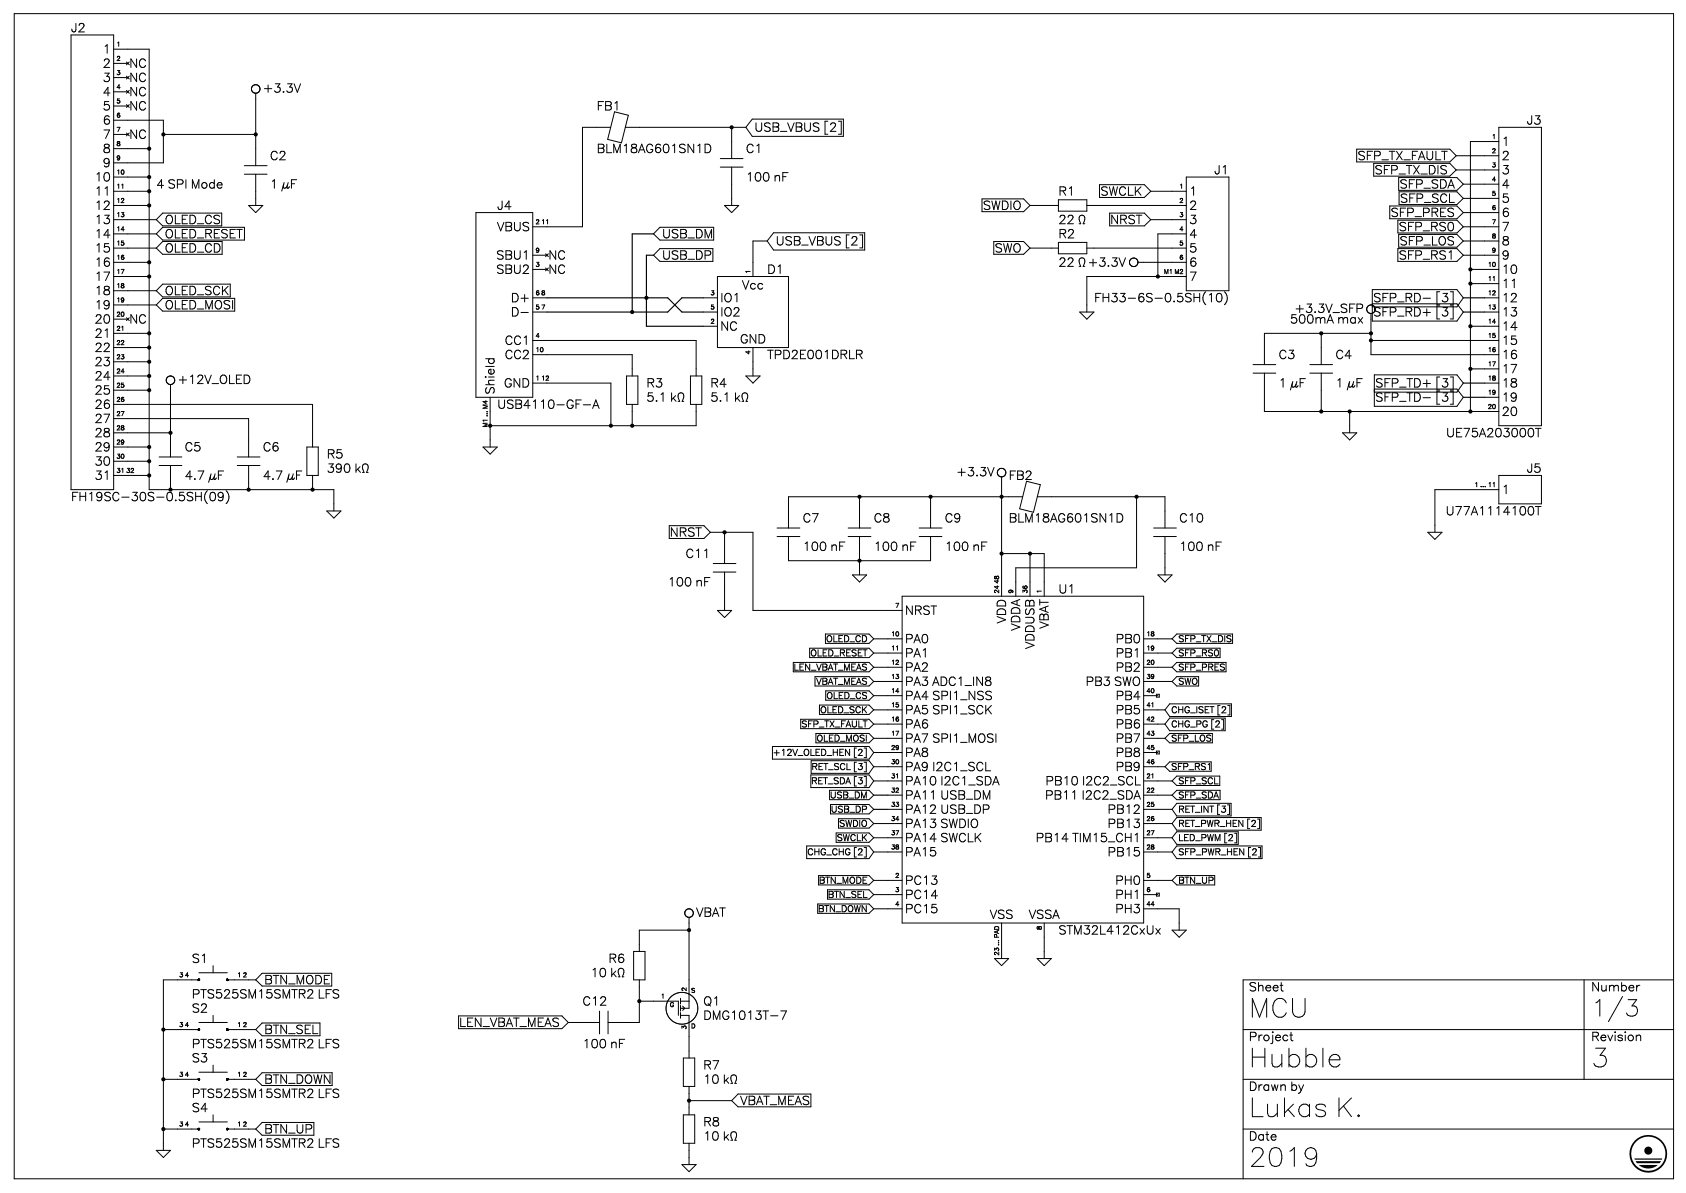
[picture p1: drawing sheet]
<svg xmlns="http://www.w3.org/2000/svg" width="297mm" height="210mm" viewBox="0 0 297 210" stroke-linecap="round" stroke-linejoin="round" font-family="sans-serif">
<g fill="none" stroke="#000" stroke-width=".18">
<path d="M2.5 2.4h292v205h-292zM12.5 6.2h7.5v80h-7.5zM20 8.7h6.2v77.5M20 13.7h2.5M20 11.2h2.5M20 16.2h2.5M20 18.7h2.5M45 16.4v12.8M45.5 15.1a.75 .75 0 0 0-1.2 .3 .75 .75 0 0 0 .7 1M45.5 16.2l-.5 .2M108.1 19.7l2.5 .6-1.2 4.8-2.5-.6zM20 36.2h6.2"/>
<path d="M20 31.2h6.2M20 38.7h7.5M20 33.7h6.2M20 21.2h8.7v7.5h-8.7M20 23.7h2.5M20 26.2h6.2M27.5 38.7l1.1 1h10.4M28.7 23.7h16.3M39 37.5h-10.4l-1.1 1.2M43 29.2h4M43 30.7h4M43 40h-14.4l-1.1 1.2"/>
<path d="M43.8 36.2h2.4l-1.2 1.2zM45 30.7v5.5M83.8 37.4h9.9v32.5h-9.9zM107.5 22.4h-5v17.5h-8.8M110 22.4h21.2M125.6 40h-9.5l-1.1 1.2 1.1 1h9.5M126.7 27.9h4.1M126.7 29.4h4.1M127.5 36.2h2.5l-1.2 1.2zM128.8 22.4v5.5M128.8 29.4v6.8M131.2 22.4l1.2 1.6h16"/>
<path d="M148.4 21h-16l-1.2 1.4M172.8 35h7.3l1.2 1.2M181.3 36.2h5M181.3 36.2l-1.2 1h-7.3M186.3 35.2h4.9v2h-4.9zM189.9 39.4h.3a1.15 1.15 0 0 1-.1-1.5 .59 .59 0 0 1 .8 .2 .59 .59 0 0 1-.1 .8l-.2 .5h.3M191.2 36.2h17.5M193.5 32.5h7.9l1.1 1.2M195.3 37.5h6.1l1.1 1.2M202.5 38.7h6.2M202.5 33.7h6.2M202.5 38.7l-1.1 1h-6.1"/>
<path d="M202.5 33.7l-1.1 1h-7.9M208.7 31.2h7.5v20h-7.5zM238.7 26.2h16.4l1.2 1.2M241.7 28.7h13.4l1.2 1.2M244.6 36.2h11.8l1.1 1.2M246 38.7h10.4l1.1 1.2M246.1 31.2h10.3l1.1 1.2M246.2 33.7h10.2l1.1 1.2M256.3 27.4h7.5M256.3 29.9h7.5M256.3 27.4l-1.2 1.1h-16.4M256.3 29.9l-1.2 1.1h-13.4"/>
<path d="M257.5 37.4h6.3M257.5 39.9h6.3M257.5 32.4h6.3M257.5 34.9h6.3M257.5 34.9l-1.1 1.1h-10.2M257.5 37.4l-1.1 1.1h-11.8M257.5 32.4l-1.1 1.1h-10.3M257.5 39.9l-1.1 1.1h-10.4M263.8 22.4h7.5v52.5h-7.5zM263.8 24.9h-5v47.5M20 43.7h7.5M20 51.2h7.5"/>
<path d="M20 41.2h7.5M20 46.2h6.2M20 48.7h6.2M20 56.2h2.5M20 53.7h7.5M20 58.7h6.2M27.5 41.2l1.1 1h14.4M27.5 51.2l1.1 1h11.9M27.5 53.7l1.1 1h12.7M27.5 43.7l1.1 1h10.5M39.1 42.5h-10.5l-1.1 1.2M40.5 50h-11.9l-1.1 1.2"/>
<path d="M41.3 52.5h-12.7l-1.1 1.2M93.7 52.4h2.6M93.7 44.9h2.6M93.7 47.4h2.6M93.7 54.9h2.6M93.7 59.9h28.8v6.3M123.7 52.4h2.5M123.7 54.9h2.5M123.7 57.4h2.5M125.4 43.7h-9.3l-1.1 1.2 1.1 1.1h9.3M126.2 48.7h12.5v12.5h-12.5zM135 42.4h-2.5v6.3"/>
<path d="M135 42.4l1.1 1.6h16.1M152.2 41h-16.1l-1.1 1.4M174.9 42.5h5.2l1.2 1.2M181.3 43.7h5M181.3 43.7l-1.2 1h-5.2M186.3 42.7h4.9v2h-4.9zM190 54.9h2.5l-1.3 1.3zM190.8 45.6a.58 .58 0 0 0-.8-.1 .58 .58 0 0 0 0 .9l.2 .5h-.3M190.8 46.4l-.2 .5h.3M191.2 43.7h17.5M192.8 52.3h.6M193.8 51.6h-1v1.5"/>
<path d="M200.3 46.2h8.4M208.7 48.7h-17.5v6.2M208.7 41.2h-5v7.5M232.5 58.7v5.5M240.8 55l.2 .1M241 53.7l-.4 .3M241.2 58.7h-18.7v5.5M241.2 56.2v6.2h22.6M241.2 59.9h22.6M241.5 51h14.9l1.1 1.4-1.1 1.6h-14.9zM241.5 53.5h14.9l1.1 1.4-1.1 1.6h-14.9M246 43.7h10.4l1.1 1.2"/>
<path d="M246.1 41.2h10.3l1.1 1.2M257.5 44.9h6.3M257.5 42.4h6.3M257.5 44.9l-1.1 1.1h-10.4M257.5 42.4l-1.1 1.1h-10.3M258.8 47.4h5M258.8 49.9h5M258.8 57.4h5M261.2 52.4h2.6M261.2 54.9h2.6M20 78.7h6.2M20 71.2h35v7.5"/>
<path d="M20 66.2h6.2M20 61.2h6.2M20 76.2h10M20 73.7h23.8v6.7M20 68.7h6.2M20 63.7h6.2M30 67.7v12.7M30.4 66.2a.75 .75 0 0 0-1.1 .5 .75 .75 0 0 0 .7 1M30.4 67.6l-.4 .1M54 78.7h2v5h-2zM85 78.7h2.5l-1.3 1.2zM86.2 69.9v8.8"/>
<path d="M93.7 62.4h17.5v3.8M93.7 67.4h13.8v7.5M104.5 71.4h.7M104.9 70.4l.5 1.5M110.3 66.2h2v5h-2zM111.2 71.2v3.7M119.5 69.2a.59 .59 0 0 1 .8 .1 .59 .59 0 0 1-.1 .8l-.2 .5h.3M121.5 66.2h2v5h-2zM122.5 71.2v3.7h-36.3M130.8 69.2a.59 .59 0 0 1 .7 .1 .59 .59 0 0 1 0 .8l-.2 .5h.3M131.2 66.2h2.6l-1.3 1.2zM132.5 61.2v5"/>
<path d="M220.5 64.2h4M220.5 65.7h4M222.5 65.7v6.7h41.3M230.5 64.2h4M230.5 65.7h4M232.5 65.7v6.7M236.2 76.2h2.6l-1.3 1.2zM237.5 72.4v3.8M241.8 66h14.6l1.1 1.4-1.1 1.6h-14.6M241.8 68.5h14.6l1.1 1.4-1.1 1.6h-14.6M258.8 64.9h5M261.2 69.9h2.6"/>
<path d="M261.2 67.4h2.6M20 83.7h6.2M20 81.2h6.2M28 80.4h4M28 81.9h4M30 81.9v4.3h28.7v3.7M38.9 86.6l.3 .2 .1 .3M39.3 87.1l-.1 .2-.3 .2M39.3 87.1a.76 .76 0 0 1-.4 1M39.8 86.3a1.54 1.54 0 0 1 0 2.3M41.7 80.4h4M41.7 81.9h4"/>
<path d="M43.8 81.9v4.3M55 83.7v2.5M57.5 89.9h2.5l-1.3 1.3zM63.9 82.6l.2 .5h-.3M63.9 81.8a.58 .58 0 0 1 .8 0 .58 .58 0 0 1 0 .8l-.2 .5h.3M117.8 92.5h6.1l1.1 1.2M125 93.7h7.5v13.7h26.2M125 93.7l-1.1 1h-6.1M125.5 99.2h4M127.5 93.7v5.5M136.8 92.9h3.9M136.8 94.4h3.9"/>
<path d="M138.7 94.4v4.3h25v-4.3M149.3 92.9h3.9M149.3 94.4h3.9M151.2 87.4v5.5M151.2 94.4v6.8M161.8 92.9h4M161.8 94.4h4M163.7 87.4v5.5M175.7 82.6a.75 .75 0 0 1 1.1 .1M175.7 83.7l.5 .2M176.2 83.9v21M176.2 97.4h7.5v7.5"/>
<path d="M176.8 83.6l-.6 .3M179.4 89.5l1.2-4.8 2.5 .6-1.2 4.8M180 87.4h-41.3v5.5M181.3 97.4v7.5M182.5 87.4h22.5v5.5M200 87.4v12.5h-21.2v5M203 92.9h4M203 94.4h4M205 94.4v6.8M251.3 93.7h2.4l-1.2 1.2zM263.8 83.7h7.5v5h-7.5zM263.8 86.2h-11.3v7.5"/>
<path d="M125.5 100.7h4M126.2 107.4h2.6l-1.3 1.3zM127.5 100.7v6.7M139.6 116.6h13.3l.9 .8M142.5 114.1h10.4l.9 .8M143.4 119.1h9.5l.9 .8M145.3 111.6h7.6l.9 .8M150 101.2h2.5l-1.3 1.2zM153.8 112.4h4.9M153.8 117.4h4.9M153.8 114.9h4.9M153.8 119.9h4.9"/>
<path d="M153.8 114.9l-.9 .8h-10.4M153.8 112.4l-.9 .8h-7.6M153.8 117.4l-.9 .8h-13.3M153.8 119.9l-.9 .8h-9.5M158.7 104.9h42.5v57.5h-42.5zM201.2 112.4h5.1M201.2 117.4h5.1M201.2 114.9h5.1M201.2 119.9h5.1M203.7 101.2h2.6l-1.3 1.2zM206.3 114.9l.8 .8h7.6M206.3 112.4l.8 .8h9.8"/>
<path d="M206.3 117.4l.8 .8h8.6M206.3 119.9l.8 .8h3.8M210.9 119.1h-3.8l-.8 .8M214.7 114.1h-7.6l-.8 .8M215.7 116.6h-8.6l-.8 .8M216.9 111.6h-9.8l-.8 .8M135.9 131.3h17l.9 1.1M140.9 126.6h12l.9 .8M142.7 136.3h10.2l.9 1.1M142.7 133.8h10.2l.9 1.1M143.6 129.1h9.3l.9 .8M144.2 124.1h8.7l.9 .8"/>
<path d="M145.3 121.6h7.6l.9 .8M146 139.1h6.9l.9 .8-.9 .8h-6.9M153.8 134.9h4.9M153.8 122.4h4.9M153.8 124.9h4.9M153.8 129.9h4.9M153.8 127.4h4.9M153.8 132.4h4.9M153.8 137.4h4.9M153.8 127.4l-.9 .8h-12M153.8 129.9l-.9 .8h-9.3M153.8 124.9l-.9 .8h-8.7"/>
<path d="M153.8 134.9l-.9 1.2h-10.2M153.8 137.4l-.9 1.2h-10.2M153.8 132.4l-.9 1.2h-17M153.8 122.4l-.9 .8h-7.6M156.2 139.9h2.5M201.2 134.9h3.8M201.2 122.4h2.5M201.2 124.9h3.8M201.2 129.9h3.8M201.2 127.4h3.8M201.2 132.4h2.5M201.2 139.9h5.1"/>
<path d="M201.2 137.4h5.1M203.5 122.2h.5v.5h-.5zM203.5 132.2h.5v.5h-.5zM205 134.9l.8 .8h7.3M205 129.9l.8 .8h7.5M205 127.4l.8 1.2h9.8M205.8 123.8h10.9v2.3h-10.9l-.8-1.2zM206.3 139.9l.8 .8h7.6M206.3 137.4l.8 .8h7.5M213.1 134.1h-7.3l-.8 .8M213.3 129.1h-7.5l-.8 .8M214.6 136.6h-7.5l-.8 .8"/>
<path d="M214.7 139.1h-7.6l-.8 .8M215.6 126.3h-9.8l-.8 1.1M142 148.8h10.9l.9 1.1M143.9 159.1h9l.9 .8M144 154.1h8.9l.9 .8M145.6 156.6h7.3l.9 .8M146.1 141.6h6.8l.9 .8-.9 .8h-6.8M147.1 146.6h5.8l.9 .8M147.6 144.1h5.3l.9 .8M153.8 159.9h4.9M153.8 154.9h4.9M153.8 149.9h4.9"/>
<path d="M153.8 147.4h4.9M153.8 144.9h4.9M153.8 157.4h4.9M153.8 154.9l-.9 .8h-8.9M153.8 157.4l-.9 .8h-7.3M153.8 147.4l-.9 .8h-5.8M153.8 159.9l-.9 .8h-9M153.8 144.9l-.9 .8h-5.3M153.8 149.9l-.9 1.2h-10.9M156.2 142.4h2.5M201.2 142.4h5.1M201.2 159.9h6.3v3.8"/>
<path d="M201.2 154.9h5.1M201.2 149.9h5.1M201.2 147.4h5.1M201.2 144.9h5.1M201.2 157.4h2.5M203.5 157.2h.5v.5h-.5zM206.3 154.9l.8 .8h6.7M206.3 147.4l.8 1.2h10.8M206.3 144.9l.8 1.2h14.8M206.3 149.9l.8 1.2h15M206.3 142.4l.8 1.2h9.5M213.8 154.1h-6.7l-.8 .8"/>
<path d="M216.6 141.3h-9.5l-.8 1.1M217.9 146.3h-10.8l-.8 1.1M221.9 143.8h-14.8l-.8 1.1M222.1 148.8h-15l-.8 1.1M34.9 172.4h.1M34.9 172.3h.1M34.9 172.3v.1M34.9 172.5h.1M35 172.3h-.1M35 172.5h.1M35 172.3h.1M35 172.4h-6.3v30"/>
<path d="M35 179.9h5M35 171.2h5M35.1 172.5h-.1M35.1 172.5h.1M35.1 172.3h.1M35.1 172.4h.1M37.5 169.9v1.3M37.5 178.7v1.2M39.9 172.4h.1M39.9 172.3h.1M39.9 172.3v.1M39.9 172.5h.1"/>
<path d="M40 172.5h.1M40 172.3h.1M40 172.4h5M40.1 172.5h-.1M40.1 172.5h.1M40.1 172.3h.1M40.1 172.3v.1M40.1 172.4h.1M45 172.4l1.1 1.1h12.3M56.3 180h-10.2l-1.1 1.2M58.4 171.2h-12.3l-1.1 1.2M80.7 178.7h18.2l1.1 1.2"/>
<path d="M100 179.9h5.5M100 179.9l-1.1 1.1h-18.2M105.5 177.9v4M107 177.9v4M109.7 170.6a1.39 1.39 0 0 1-.2 1.3h.3M111.5 167.4h2v5h-2zM112.5 172.4v7.5h-5.5M112.5 176.2h6.9v2.5M119.5 174.6a2.8 2.8 0 0 0-2.2 3.6 2.8 2.8 0 0 0 3.8 1.8M119.8 178.7h1.5v7.5M119.8 175.7v1M119.8 176.9v1"/>
<path d="M119.8 178.2v1M119.8 176.2h1.5M120 177.4h.1M120.1 177l.4 .4-.4 .4M121.3 163.7h-8.8v3.7M121.3 161.4v16h-1.5M121.7 160a.75 .75 0 0 0-1.2 .4 .75 .75 0 0 0 .8 1M121.7 161.3l-.4 .1M121.9 175.4l.5 .6 .3 .8M122.8 177.9a2.79 2.79 0 0 1-1.3 1.9M175 168.7h2.5l-1.3 1.2zM176.2 162.4v6.3"/>
<path d="M182.5 168.7h2.5l-1.3 1.2zM183.7 162.4v6.3M206.3 163.7h2.4l-1.2 1.2zM278.7 172.4v17.5M286.5 175.9h1.5l-.8 1.1M287.6 177a.94 .94 0 0 1 .6 1 .94 .94 0 0 1-.9 .8M294.5 172.4h-75.7v35M28.7 189.9h6.3M28.7 181.2h6.3M28.7 198.7h6.3M34.9 181.1v.1M34.9 189.9h.1"/>
<path d="M34.9 198.6v.1M34.9 198.7h.1M34.9 181.2h.1M34.9 181.1h.1M34.9 198.6h.1M34.9 189.8v.1M34.9 190h.1M34.9 189.8h.1M34.9 198.7v.1M34.9 181v.1M34.9 181.3h.1M34.9 198.5h.1"/>
<path d="M34.9 198.8h.1M34.9 181h.1M35 198.5h-.1M35 198.8h.1M35 189.8h-.1M35 190h.1M35 181h-.1M35 181.3h.1M35 198.5h.1M35 189.8h.1M35 181h.1M35 197.4h5"/>
<path d="M35 188.7h5M35.1 198.8h-.1M35.1 181h.1M35.1 181.3h-.1M35.1 181v.1M35.1 189.8h.1M35.1 198.6h.1M35.1 181.1h.1M35.1 190h.1M35.1 181.2h.1M35.1 198.7h.1M35.1 198.7v.1"/>
<path d="M35.1 189.8v.1M35.1 189.9h.1M35.1 198.6v.1M35.1 181.1v.1M37.5 187.4v1.3M37.5 196.2v1.2M39.9 181.1v.1M39.9 189.9h.1M39.9 198.6v.1M39.9 198.7h.1M39.9 181.2h.1M39.9 198.6h.1"/>
<path d="M39.9 181.1h.1M39.9 189.8v.1M39.9 190h.1M39.9 198.7v.1M39.9 189.8h.1M39.9 181.2v.1M39.9 198.8h.1M39.9 181.3h.1M39.9 181v.1M40 198.5h-.1M40 181.3h.1M40 198.8h.1"/>
<path d="M40 190h.1M40 189.8h.1M40 181h.1M40 198.5h.1M40 189.9h5M40 181.2h5M40 198.7h5M40.1 198.8h-.1M40.1 181.3h-.1M40.1 181h.1M40.1 198.8h.1M40.1 198.5v.1"/>
<path d="M40.1 190h-.1M40.1 181v.1M40.1 189.8h.1M40.1 198.6h.1M40.1 190h.1M40.1 181.2v.1M40.1 181.1h.1M40.1 198.7h.1M40.1 181.2h.1M40.1 189.8v.1M40.1 189.9h.1M40.1 181.1v.1"/>
<path d="M40.1 198.6v.1M45 198.7l1.1 1h9.1M45 189.9l1.1 1.1h12.3M45 181.2l1.1 1h10.2M55.2 197.5h-9.1l-1.1 1.2M58.4 188.7h-12.3l-1.1 1.2M120.2 186.2h2v5h-2zM120.2 196.2h2v5h-2zM121.3 191.2v5M121.3 193.7h7.5M128.7 190.1l.2 .5h-.3M128.8 193.7l1.1 1h12.8"/>
<path d="M128.8 189.2a.59 .59 0 0 1 .8 .1 .59 .59 0 0 1-.1 .8l-.2 .5h.3M128.8 199.2a.59 .59 0 0 1 .8 .1 .59 .59 0 0 1-.1 .8l-.2 .5h.3M142.7 192.5h-12.8l-1.1 1.2M218.8 189.9h75.7M218.8 181.2h75.7M218.8 198.7h75.7M27.5 202.4h2.5l-1.3 1.3zM120 204.9h2.5l-1.2 1.3zM121.3 201.2v3.7M128.7 200.1l.2 .5h-.3"/>
<circle cx="199.5" cy="46.2" r=".75"/>
</g>
<g fill="#000">
<path d="M287.7 200.7a3.3 3.3 0 0 1 2.4-1v.3a3 3 0 0 0-2.8 4.3 3 3 0 0 0 5.1 .5 3 3 0 0 0-1.7-4.8h-.6v-.3a3.3 3.3 0 0 1 3.2 4.2 3.3 3.3 0 0 1-4.9 2 3.3 3.3 0 0 1-.7-5.2zM288.4 205h3.3a2.59 2.59 0 0 1-3.3 0zM287.8 204.3h4.5l-.3 .4h-3.9zM287.6 203.8h4.9l-.1 .2h-4.7z"/>
<circle cx="290.1" cy="202.4" r=".71"/>
</g>
<g fill="none" stroke="#000" stroke-width=".75">
<path d="M26.2 26.2h.1M26.2 31.2h.1M26.2 33.7h.1M26.2 36.2h.1M28.7 23.7h.1M45 23.7h.1M128.8 22.4h.1M26.2 46.2h.1M26.2 48.7h.1M26.2 58.7h.1M111.2 54.9h.1M113.8 52.4h.1"/>
<path d="M203.7 48.7h.1M232.5 58.7h.1M241.2 58.7h.1M241.2 59.9h.1M258.8 47.4h.1M258.8 49.9h.1M258.8 57.4h.1M26.2 61.2h.1M26.2 63.7h.1M26.2 66.2h.1M26.2 68.7h.1M26.2 78.7h.1"/>
<path d="M30 76.2h.1M86.2 74.9h.1M107.5 74.9h.1M111.2 74.9h.1M232.5 72.4h.1M237.5 72.4h.1M258.8 64.9h.1M258.8 72.4h.1M26.2 81.2h.1M26.2 83.7h.1M43.8 86.2h.1M55 86.2h.1"/>
<path d="M127.5 93.7h.1M151.2 87.4h.1M151.2 98.7h.1M163.7 87.4h.1M176.2 87.4h.1M176.2 97.4h.1M181.3 97.4h.1M200 87.4h.1M112.5 176.2h.1M121.3 163.7h.1M28.7 181.2h.1M28.7 189.9h.1"/>
<path d="M28.7 198.7h.1M121.3 193.7h.1"/>
</g>
<path d="M96.3 52.4h21.2l2.5 2.5h3.7M115 41.2h-3.8v13.7M115 44.9h-1.2v12.5h9.9M123.7 52.4h-3.7l-2.5 2.5h-21.2M257.5 54.9h3.7M257.5 52.4h3.7M257.5 67.4h3.7M257.5 69.9h3.7M153.8 139.9h2.4M153.8 142.4h2.4" fill="none" stroke="#000" stroke-width=".2"/>
<g font-size="5.3">
<text x="219.4" y="179.1">MCU</text>
<text x="219.4" y="187.9">Hubble</text>
<text x="279.8" y="187.9">3</text>
<text x="219.4" y="196.7">Lukas K.</text>
<text x="219.4" y="205.6">2019</text>
</g>
<text font-size="4.6" x="279.8" y="178.9">1/3</text>
<g font-size="2.4">
<text x="12.3" y="5.7">J2</text>
<text x="18" y="9.6">1</text>
<text x="18" y="14.5">3</text>
<text x="18" y="12">2</text>
<text x="18" y="17">4</text>
<text x="22.6" y="14.5">NC</text>
<text x="22.6" y="12">NC</text>
<text x="22.6" y="17">NC</text>
<text x="46.2" y="16.6">+3.3V</text>
<text x="18" y="21.9">6</text>
<text x="18" y="19.4">5</text>
<text x="22.6" y="19.4">NC</text>
<text x="104.8" y="19.4">FB1</text>
<text x="132.6" y="23.3">USB_VBUS [2]</text>
<text x="268.5" y="21.9">J3</text>
<text x="18" y="24.7">7</text>
<text x="18" y="27.2">8</text>
<text x="18" y="29.7">9</text>
<text x="22.6" y="24.7">NC</text>
<text x="47.3" y="28.3">C2</text>
<text x="104.8" y="27.2">BLM18AG601SN1D</text>
<text x="131.2" y="27.2">C1</text>
<text x="236.7" y="28.3">SFP_TX_FAULT</text>
<text x="264.2" y="28.3">2</text>
<text x="264.2" y="25.8">1</text>
<text x="16.6" y="32.1">10</text>
<text x="16.6" y="34.6">11</text>
<text x="27.2" y="33.2">4 SPI Mode</text>
<text x="47.3" y="33.2">1 µF</text>
<text x="131.2" y="32.1">100 nF</text>
<text x="185.9" y="34.6">R1</text>
<text x="192.3" y="34.6">SWCLK</text>
<text x="209.2" y="34.6">1</text>
<text x="213.4" y="30.7">J1</text>
<text x="240.2" y="30.7">SFP_TX_DIS</text>
<text x="244.8" y="33.2">SFP_SDA</text>
<text x="245.2" y="35.7">SFP_SCL</text>
<text x="264.2" y="33.2">4</text>
<text x="264.2" y="35.7">5</text>
<text x="264.2" y="30.7">3</text>
<text x="16.6" y="37.1">12</text>
<text x="16.6" y="39.6">13</text>
<text x="28.9" y="39.6">OLED_CS</text>
<text x="86.4" y="41">VBUS</text>
<text x="87.5" y="37.1">J4</text>
<text x="171.4" y="37.1">SWDIO</text>
<text x="185.9" y="39.6">22</text>
<text x="194.4" y="39.6">NRST</text>
<text x="209.2" y="37.1">2</text>
<text x="209.2" y="39.6">3</text>
<text x="243.4" y="38.5">SFP_PRES</text>
<text x="245.2" y="41">SFP_RS0</text>
<text x="264.2" y="38.5">6</text>
<text x="264.2" y="41">7</text>
<text x="16.6" y="47">16</text>
<text x="16.6" y="44.5">15</text>
<text x="16.6" y="42">14</text>
<text x="28.9" y="42">OLED_RESET</text>
<text x="28.9" y="44.5">OLED_CD</text>
<text x="86.8" y="45.9">SBU1</text>
<text x="96.3" y="45.9">NC</text>
<text x="116.4" y="45.9">USB_DP</text>
<text x="116.4" y="42">USB_DM</text>
<text x="136.2" y="43.4">USB_VBUS [2]</text>
<text x="173.9" y="44.5">SWO</text>
<text x="185.9" y="47">22</text>
<text x="185.9" y="42">R2</text>
<text x="191.6" y="47">+3.3V</text>
<text x="209.2" y="44.5">5</text>
<text x="209.2" y="42">4</text>
<text x="209.2" y="47">6</text>
<text x="245.2" y="43.4">SFP_LOS</text>
<text x="245.2" y="45.9">SFP_RS1</text>
<text x="264.2" y="45.9">9</text>
<text x="264.2" y="43.4">8</text>
<text x="16.6" y="49.4">17</text>
<text x="16.6" y="51.9">18</text>
<text x="28.9" y="51.9">OLED_SCK</text>
<text x="86.8" y="48.4">SBU2</text>
<text x="90" y="53.3">D+</text>
<text x="96.3" y="48.4">NC</text>
<text x="126.6" y="53.3">IO1</text>
<text x="130.2" y="51.2">Vcc</text>
<text x="134.8" y="48.4">D1</text>
<text x="194.7" y="53.3">FH33-6S-0.5SH(10)</text>
<text x="209.2" y="49.4">7</text>
<text x="242.4" y="53.3">SFP_RD- [3]</text>
<text x="264.2" y="53.3">12</text>
<text x="264.2" y="50.8">11</text>
<text x="264.2" y="48.4">10</text>
<text x="16.6" y="57.2">20</text>
<text x="16.6" y="54.7">19</text>
<text x="16.6" y="59.7">21</text>
<text x="22.6" y="57.2">NC</text>
<text x="28.9" y="54.7">OLED_MOSI</text>
<text x="90.7" y="55.8">D-</text>
<text x="126.6" y="58.3">NC</text>
<text x="126.6" y="55.8">IO2</text>
<text x="227.2" y="57.2">500mA max</text>
<text x="227.5" y="55.1">+3.3V_SFP</text>
<text x="241.7" y="55.8">SFP_RD+ [3]</text>
<text x="264.2" y="55.8">13</text>
<text x="264.2" y="58.3">14</text>
<text x="16.6" y="62.1">22</text>
<text x="16.6" y="64.6">23</text>
<text x="88.2" y="63.2">CC2</text>
<text x="88.2" y="60.7">CC1</text>
<text x="129.8" y="60.7">GND</text>
<text x="134.8" y="63.2">TPD2E001DRLR</text>
<text x="224.7" y="63.2">C3</text>
<text x="234.9" y="63.2">C4</text>
<text x="264.2" y="63.2">16</text>
<text x="264.2" y="65.7">17</text>
<text x="264.2" y="60.7">15</text>
<text x="16.6" y="69.5">25</text>
<text x="16.6" y="67.1">24</text>
<text x="31" y="67.8">+12V_OLED</text>
<text x="86.8" y="69.5" transform="rotate(-90 86.8 69.5)">Shield</text>
<text x="87.8" y="68.5">GND</text>
<text x="113.6" y="71">5.1 k</text>
<text x="113.6" y="68.5">R3</text>
<text x="124.9" y="71">5.1 k</text>
<text x="124.9" y="68.5">R4</text>
<text x="224.7" y="68.5">1 µF</text>
<text x="234.9" y="68.5">1 µF</text>
<text x="242" y="68.5">SFP_TD+ [3]</text>
<text x="242.4" y="71">SFP_TD- [3]</text>
<text x="264.2" y="68.5">18</text>
<text x="264.2" y="71">19</text>
<text x="16.6" y="77">28</text>
<text x="16.6" y="74.5">27</text>
<text x="16.6" y="72">26</text>
<text x="87.5" y="72">USB4110-GF-A</text>
<text x="254" y="77">UE75A203000T</text>
<text x="264.2" y="73.4">20</text>
<text x="16.6" y="82.2">30</text>
<text x="16.6" y="79.4">29</text>
<text x="32.5" y="79.4">C5</text>
<text x="46.2" y="79.4">C6</text>
<text x="57.1" y="83.3">390 k</text>
<text x="57.1" y="80.8">R5</text>
<text x="268.5" y="83.3">J5</text>
<text x="12.3" y="88.2">FH19SC-30S-0.5SH(09)</text>
<text x="16.6" y="84.7">31</text>
<text x="32.5" y="84.7">4.7 µF</text>
<text x="46.2" y="84.7">4.7 µF</text>
<text x="168.6" y="84">+3.3V</text>
<text x="177.4" y="84.7">FB2</text>
<text x="264.2" y="87.2">1</text>
<text x="116.8" y="94.6">NRST</text>
<text x="141.1" y="92.1">C7</text>
<text x="153.5" y="92.1">C8</text>
<text x="166.2" y="92.1">C9</text>
<text x="177.4" y="92.1">BLM18AG601SN1D</text>
<text x="207.4" y="92.1">C10</text>
<text x="254.4" y="90.7">U77A1114100T</text>
<text x="120.3" y="98.5">C11</text>
<text x="141.1" y="97.1">100 nF</text>
<text x="153.5" y="97.1">100 nF</text>
<text x="166.2" y="97.1">100 nF</text>
<text x="207.4" y="97.1">100 nF</text>
<text x="117.5" y="103.4">100 nF</text>
<text x="185.9" y="104.5">U1</text>
<text x="159.1" y="113.3">PA0</text>
<text x="159.1" y="108.3">NRST</text>
<text x="176.8" y="110.8" transform="rotate(-90 176.8 110.8)">VDD</text>
<text x="179.3" y="112.2" transform="rotate(-90 179.3 112.2)">VDDA</text>
<text x="184.2" y="111.8" transform="rotate(-90 184.2 111.8)">VBAT</text>
<text x="196.1" y="113.3">PB0</text>
<text x="159.1" y="118.2">PA2</text>
<text x="159.1" y="115.8">PA1</text>
<text x="181.7" y="115.7" transform="rotate(-90 181.7 115.7)">VDDUSB</text>
<text x="196.1" y="118.2">PB2</text>
<text x="196.1" y="115.8">PB1</text>
<text x="159.1" y="123.2">PA4 SPI1_NSS</text>
<text x="159.1" y="126">PA5 SPI1_SCK</text>
<text x="159.1" y="120.7">PA3 ADC1_IN8</text>
<text x="189.8" y="120.7">PB3 SWO</text>
<text x="196.1" y="123.2">PB4</text>
<text x="196.1" y="126">PB5</text>
<text x="159.1" y="130.9">PA7 SPI1_MOSI</text>
<text x="159.1" y="128.5">PA6</text>
<text x="196.1" y="130.9">PB7</text>
<text x="196.1" y="128.5">PB6</text>
<text x="159.1" y="135.9">PA9 I2C1_SCL</text>
<text x="159.1" y="133.4">PA8</text>
<text x="196.1" y="135.9">PB9</text>
<text x="196.1" y="133.4">PB8</text>
<text x="159.1" y="143.3">PA12 USB_DP</text>
<text x="159.1" y="140.8">PA11 USB_DM</text>
<text x="159.1" y="138.3">PA10 I2C1_SDA</text>
<text x="182.7" y="140.8">PB11 I2C2_SDA</text>
<text x="183.1" y="138.3">PB10 I2C2_SCL</text>
<text x="194.7" y="143.3">PB12</text>
<text x="159.1" y="148.2">PA14 SWCLK</text>
<text x="159.1" y="145.7">PA13 SWDIO</text>
<text x="181" y="148.2">PB14 TIM15_CH1</text>
<text x="194.7" y="145.7">PB13</text>
<text x="159.1" y="156">PC13</text>
<text x="159.1" y="150.7">PA15</text>
<text x="194.7" y="150.7">PB15</text>
<text x="195.8" y="156">PH0</text>
<text x="122.4" y="161.6">VBAT</text>
<text x="159.1" y="160.9">PC15</text>
<text x="159.1" y="158.4">PC14</text>
<text x="173.6" y="162">VSS</text>
<text x="180.3" y="162">VSSA</text>
<text x="195.8" y="158.4">PH1</text>
<text x="195.8" y="160.9">PH3</text>
<text x="185.9" y="164.4">STM32L412CxUx</text>
<text x="33.5" y="169.7">S1</text>
<text x="46.2" y="173.3">BTN_MODE</text>
<text x="104.1" y="172.2">10 k</text>
<text x="106.9" y="169.7">R6</text>
<text x="33.5" y="175.7">PTS525SM15SMTR2 LFS</text>
<text x="33.5" y="178.2">S2</text>
<text x="102.3" y="177.1">C12</text>
<text x="123.5" y="179.6">DMG1013T-7</text>
<text x="123.5" y="177.1">Q1</text>
<text x="219.4" y="174.7">Sheet</text>
<text x="279.8" y="174.7">Number</text>
<text x="33.5" y="184.5">PTS525SM15SMTR2 LFS</text>
<text x="46.2" y="182.1">BTN_SEL</text>
<text x="78" y="180.7">LEN_VBAT_MEAS</text>
<text x="102.3" y="184.5">100 nF</text>
<text x="219.4" y="183.5">Project</text>
<text x="279.8" y="183.5">Revision</text>
<text x="33.5" y="187">S3</text>
<text x="46.2" y="190.9">BTN_DOWN</text>
<text x="123.5" y="190.9">10 k</text>
<text x="123.5" y="188.4">R7</text>
<text x="219.4" y="192">Drawn by</text>
<text x="33.5" y="195.8">S4</text>
<text x="33.5" y="193.4">PTS525SM15SMTR2 LFS</text>
<text x="130.2" y="194.4">VBAT_MEAS</text>
<text x="33.5" y="202.2">PTS525SM15SMTR2 LFS</text>
<text x="46.2" y="199.7">BTN_UP</text>
<text x="123.5" y="200.8">10 k</text>
<text x="123.5" y="198.3">R8</text>
<text x="219.4" y="200.8">Date</text>
</g>
<g font-size="1.8">
<text x="144.3" y="113.1">OLED_CD</text>
<text x="207.1" y="113.1">SFP_TX_DIS</text>
<text x="137.6" y="118">LEN_VBAT_MEAS</text>
<text x="140.8" y="115.6">OLED_RESET</text>
<text x="207.1" y="115.6">SFP_RS0</text>
<text x="207.1" y="118">SFP_PRES</text>
<text x="141.8" y="120.5">VBAT_MEAS</text>
<text x="143.2" y="125.8">OLED_SCK</text>
<text x="144.3" y="123">OLED_CS</text>
<text x="206" y="125.8">CHG_ISET [2]</text>
<text x="207.1" y="120.5">SWO</text>
<text x="139.3" y="128.3">SFP_TX_FAULT</text>
<text x="142.2" y="130.7">OLED_MOSI</text>
<text x="206" y="130.7">SFP_LOS</text>
<text x="206" y="128.3">CHG_PG [2]</text>
<text x="135.5" y="133.2">+12V_OLED_HEN [2]</text>
<text x="142.2" y="135.7">RET_SCL [3]</text>
<text x="206" y="135.7">SFP_RS1</text>
<text x="141.8" y="138.1">RET_SDA [3]</text>
<text x="145" y="140.6">USB_DM</text>
<text x="145.3" y="143.1">USB_DP</text>
<text x="207.1" y="140.6">SFP_SDA</text>
<text x="207.1" y="138.1">SFP_SCL</text>
<text x="207.1" y="143.1">RET_INT [3]</text>
<text x="146" y="148">SWCLK</text>
<text x="146.4" y="145.5">SWDIO</text>
<text x="207.1" y="148">LED_PWM [2]</text>
<text x="207.1" y="145.5">RET_PWR_HEN [2]</text>
<text x="141.1" y="150.5">CHG_CHG [2]</text>
<text x="142.5" y="155.8">BTN_MODE</text>
<text x="207.1" y="155.8">BTN_UP</text>
<text x="207.1" y="150.5">SFP_PWR_HEN [2]</text>
<text x="142.5" y="160.7">BTN_DOWN</text>
<text x="144.6" y="158.2">BTN_SEL</text>
</g>
<g font-size="1.2">
<text x="20.5" y="8.5">1</text>
<text x="20.5" y="11">2</text>
<text x="20.5" y="13.4">3</text>
<text x="20.5" y="15.9">4</text>
<text x="20.5" y="20.8">6</text>
<text x="20.5" y="23.3">7</text>
<text x="20.5" y="18.4">5</text>
<text x="20.5" y="25.8">8</text>
<text x="20.5" y="28.2">9</text>
<text x="262.5" y="27.2">2</text>
<text x="262.5" y="29.7">3</text>
<text x="262.5" y="24.7">1</text>
<text x="20.5" y="35.7">12</text>
<text x="20.5" y="30.7">10</text>
<text x="20.5" y="33.2">11</text>
<text x="207.4" y="35.7">2</text>
<text x="207.4" y="33.2">1</text>
<text x="262.5" y="32.1">4</text>
<text x="262.5" y="34.6">5</text>
<text x="20.5" y="40.9">14</text>
<text x="20.5" y="38.5">13</text>
<text x="94.2" y="39.5">2 11</text>
<text x="207.4" y="40.9">4</text>
<text x="207.4" y="38.5">3</text>
<text x="262.5" y="37.1">6</text>
<text x="262.5" y="39.5">7</text>
<text x="20.5" y="45.9">16</text>
<text x="20.5" y="43.4">15</text>
<text x="94.2" y="44.5">9</text>
<text x="94.2" y="46.9">3</text>
<text x="207.4" y="43.4">5</text>
<text x="207.4" y="45.9">6</text>
<text x="261.8" y="46.9">10</text>
<text x="262.5" y="44.5">9</text>
<text x="262.5" y="42">8</text>
<text x="20.5" y="48.4">17</text>
<text x="20.5" y="53.3">19</text>
<text x="20.5" y="50.8">18</text>
<text x="94.2" y="52.2">6 8</text>
<text x="124.9" y="52.2">3</text>
<text x="132" y="48.3" transform="rotate(-90 132 48.3)">1</text>
<text x="204.3" y="48.4">M1 M2</text>
<text x="261.8" y="52.2">12</text>
<text x="261.8" y="49.4">11</text>
<text x="20.5" y="55.8">20</text>
<text x="20.5" y="58.2">21</text>
<text x="94.2" y="54.7">5 7</text>
<text x="94.2" y="59.6">4</text>
<text x="124.9" y="57.2">2</text>
<text x="124.9" y="54.7">5</text>
<text x="261.8" y="59.6">15</text>
<text x="261.8" y="54.7">13</text>
<text x="261.8" y="57.2">14</text>
<text x="20.5" y="60.7">22</text>
<text x="20.5" y="66">24</text>
<text x="20.5" y="63.2">23</text>
<text x="94.2" y="62.1">10</text>
<text x="132" y="62.4" transform="rotate(-90 132 62.4)">4</text>
<text x="261.8" y="62.1">16</text>
<text x="261.8" y="64.6">17</text>
<text x="20.5" y="68.5">25</text>
<text x="20.5" y="70.9">26</text>
<text x="94.2" y="67">1 12</text>
<text x="261.8" y="72">20</text>
<text x="261.8" y="67">18</text>
<text x="261.8" y="69.5">19</text>
<text x="20.5" y="75.9">28</text>
<text x="20.5" y="73.4">27</text>
<text x="85.7" y="75.5" transform="rotate(-90 85.7 75.5)">M1 ... M4</text>
<text x="20.5" y="83.3">31 32</text>
<text x="20.5" y="80.8">30</text>
<text x="20.5" y="78.3">29</text>
<text x="259.3" y="85.7">1 ... 11</text>
<text x="157.3" y="106.9">7</text>
<text x="175.7" y="104.4" transform="rotate(-90 175.7 104.4)">24 48</text>
<text x="178.2" y="104.4" transform="rotate(-90 178.2 104.4)">9</text>
<text x="180.6" y="104.4" transform="rotate(-90 180.6 104.4)">36</text>
<text x="183.1" y="104.4" transform="rotate(-90 183.1 104.4)">1</text>
<text x="156.6" y="112.2">10</text>
<text x="201.4" y="112.2">18</text>
<text x="156.6" y="117.1">12</text>
<text x="156.6" y="114.7">11</text>
<text x="156.6" y="119.6">13</text>
<text x="201.4" y="117.1">20</text>
<text x="201.4" y="119.6">39</text>
<text x="201.4" y="114.7">19</text>
<text x="156.6" y="122.1">14</text>
<text x="156.6" y="124.6">15</text>
<text x="201.4" y="122.1">40</text>
<text x="201.4" y="124.6">41</text>
<text x="156.6" y="129.5">17</text>
<text x="156.6" y="132">29</text>
<text x="156.6" y="127">16</text>
<text x="201.4" y="129.5">43</text>
<text x="201.4" y="127">42</text>
<text x="201.4" y="132">45</text>
<text x="156.6" y="134.4">30</text>
<text x="156.6" y="137.3">31</text>
<text x="201.4" y="134.4">46</text>
<text x="201.4" y="137.3">21</text>
<text x="156.6" y="142.2">33</text>
<text x="156.6" y="139.7">32</text>
<text x="201.4" y="142.2">25</text>
<text x="201.4" y="139.7">22</text>
<text x="156.6" y="147.1">37</text>
<text x="156.6" y="144.7">34</text>
<text x="156.6" y="149.6">38</text>
<text x="201.4" y="149.6">28</text>
<text x="201.4" y="147.1">27</text>
<text x="201.4" y="144.7">26</text>
<text x="157.3" y="154.5">2</text>
<text x="201.4" y="154.5">5</text>
<text x="157.3" y="159.5">4</text>
<text x="157.3" y="157">3</text>
<text x="201.4" y="157">6</text>
<text x="201.4" y="159.5">44</text>
<text x="183.1" y="163.7" transform="rotate(-90 183.1 163.7)">8</text>
<text x="31.4" y="172.2">3 4</text>
<text x="41.6" y="172.2">1 2</text>
<text x="175.7" y="168.6" transform="rotate(-90 175.7 168.6)">23 ... PAD</text>
<text x="116.1" y="175.7">1</text>
<text x="117.8" y="177.5">G</text>
<text x="120.7" y="174.6" transform="rotate(-90 120.7 174.6)">2</text>
<text x="121.4" y="175">S</text>
<text x="31.4" y="181">3 4</text>
<text x="41.6" y="181">1 2</text>
<text x="120.7" y="181.3" transform="rotate(-90 120.7 181.3)">3</text>
<text x="121.4" y="181">D</text>
<text x="31.4" y="189.5">3 4</text>
<text x="41.6" y="189.5">1 2</text>
<text x="31.4" y="198.3">3 4</text>
<text x="41.6" y="198.3">1 2</text>
</g>
</svg>
